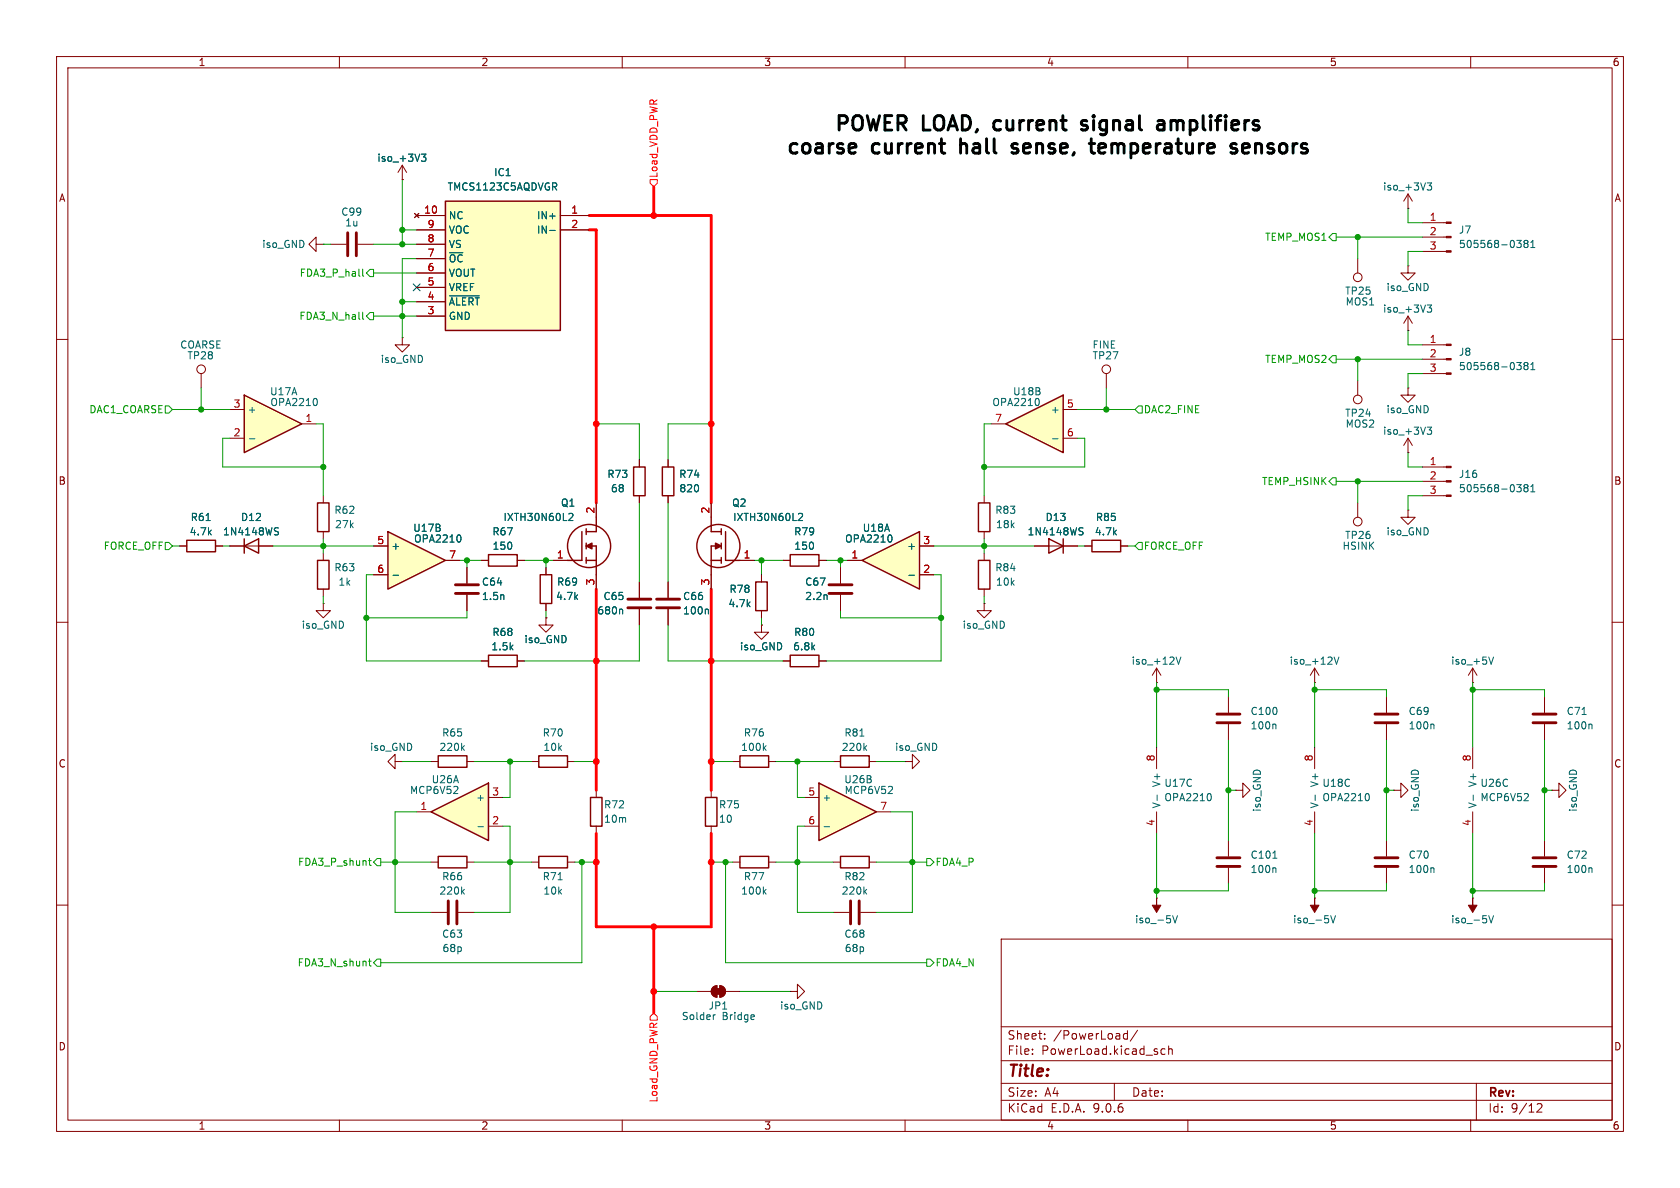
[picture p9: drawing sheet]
<svg xmlns="http://www.w3.org/2000/svg" width="297mm" height="210mm" viewBox="0 0 297 210" stroke-linecap="round" stroke-linejoin="round" font-family="sans-serif">
<g fill="none" stroke="#840000" stroke-width=".18">
<path d="M10 10h277v190h-277zM12 12h273v186h-273zM60 10v2M110 10v2M160 10v2M210 10v2M260 10v2M71.1 59.7v1.3h-1.3l1.3 1.2 1.3-1.2h-1.3M71.1 59.7h.1M10 60h2M195.6 66v2.6M248.9 68.6v1.3h-1.3l1.3 1.2 1.3-1.2h-1.3"/>
<path d="M248.9 68.6h.1M285 60h2M31.7 96.5h1.3M38.1 96.5h1.3M40.6 96.5h7.7M251.5 82.6h4.2M251.5 85.1h4.2M251.5 87.6h4.2M10 110h2M57.1 106.7v1.3h-1.2l1.2 1.2 1.3-1.2h-1.3M57.1 106.7h.1M134.6 110.5v1.3h1.3l-1.3 1.2-1.3-1.2h1.3"/>
<path d="M134.6 110.5h.1M232.4 118.1l-.8 1.3M232.4 118.1l.8 1.3M232.4 118.1v2.6M285 110h2M129.5 134.6h1.3M135.9 134.6h1.3M147.3 134.6h1.3M153.7 134.6h1.2M160 134.6h1.3v-1.2l1.3 1.2-1.3 1.3v-1.3M160 134.6h.1M204.5 132.1v3.8"/>
<path d="M217.2 123.2v2.8M217.2 128v2.8M218.4 139.7h1.3v-1.3l1.3 1.3-1.3 1.3v-1.3M218.4 139.7h.1M232.4 120.7h.1M232.4 132.1v3.8M245.1 123.2v2.8M245.1 128v2.8M246.4 139.7h1.2v-1.3l1.3 1.3-1.3 1.3v-1.3M246.4 139.7h.1M273 123.2v2.8M273 128v2.8"/>
<path d="M204.5 158.8h.1M204.5 143.5v3.8M217.2 148.6v2.8M217.2 153.4v2.8M232.4 158.8h.1M232.4 143.5v3.8M245.1 148.6v2.8M245.1 153.4v2.8M260.3 158.8h.1M273 148.6v2.8M273 153.4v2.8M10 160h2"/>
<path d="M177 166h108v32h-108zM285 160h2M60 198v2M110 198v2M160 198v2M177 194.5h108M177 191.5h108M177 187.5h108M177 181.5h108M182.5 186.3v.1M182.5 185.5v.1M184.7 183.6v.1"/>
<path d="M184.7 182.8v.1M197 191.5v3M198.7 183.6l.2 .1 .4-.1M199.3 182.2v1.5M199.3 182.8l-.4-.1-.2 .1M201.1 182.1l-1.3 2M206 185.5l-.5-.1-.3 .3v.4l.2 .2h.6M206.6 185.5l.2-.1 .4 .1v.9M206.6 184.9v1.5M210 198v2M260 198v2M261 191.5v6.5"/>
<path d="M271.7 195.2l.6-.1 .2 .1 .1 .3-.9 1.1h.9"/>
<circle cx="195.6" cy="65.3" r=".76"/>
</g>
<path d="M215.1 126.2h4.1M215.1 127.8h4.1M243.1 126.2h4M243.1 127.8h4M271 126.2h4.1M271 127.8h4.1M215.1 151.6h4.1M215.1 153.2h4.1M243.1 151.6h4M243.1 153.2h4M271 151.6h4.1M271 153.2h4.1" fill="none" stroke="#840000" stroke-width=".51"/>
<g fill="none" stroke="#006464" stroke-width=".18">
<path d="M36.4 92h.8M48.7 93.9l.4 .1 .1 .3-.2 .3h-.3M48.7 93.3l.5 .1M268.1 85.7h.8l-.4 .5 .4 .1v.4l-.2 .2h-.4M269.7 86.2l-.3-.2 .3-.3h.2l.2 .2-.2 .3M269.7 86.2l-.3 .3 .1 .3 .2 .1h.3l.1-.2v-.2l-.2-.3M269.7 86.2h.2M270.6 86.9h.7M270.6 86l.4-.3v1.2M235.9 116.1l.4 1.3 .4-1.3M135.1 132.2l.3 .5M135.4 131.8l-.4 .5"/>
<path d="M152 130.1h.7M152.9 132.2l.3 .5M153.2 131.8l-.5 .5M225.4 128l.2 .2v.6M253.3 128l.2 .2v.6M279.7 126.3h.7M281.3 128l.1 .2v.6M204.6 140.5v1M214 140.3l.1 .5-.1 .7M225 151.7h.7M225.4 153.4l.2 .2v.6M232.5 140.5v1"/>
<path d="M241.9 140.3l.2 .5-.2 .7M253.3 153.4l.2 .2v.6M281.3 153.4l.1 .2v.6M207.3 161.9l.4 1.2 .5-1.2M235.3 161.9l.4 1.2 .4-1.2M263.2 161.9l.4 1.2 .4-1.2"/>
</g>
<path d="M33 95.5h5.1v2h-5.1zM43.2 96.5l2.5-1.2v2.5zM43.2 95.3v2.5M130.8 133.6h5.1v2h-5.1zM148.6 133.6h5.1v2h-5.1z" fill="none" stroke="#840000" stroke-width=".25"/>
<g fill="#840000" stroke="#840000" stroke-width=".18">
<path d="M255.7 82.4h.8v.3h-.8z"/>
<path d="M255.7 85h.8v.2h-.8z"/>
<path d="M255.7 87.5h.8v.3h-.8z"/>
<path d="M204.5 158.8v1.2h.7l-.7 1.3-.8-1.3h.8z"/>
<path d="M232.4 158.8v1.2h.8l-.8 1.3-.8-1.3h.8z"/>
<path d="M260.3 158.8v1.2h.8l-.8 1.3-.7-1.3h.7z"/>
</g>
<path d="M144.8 138.4l10.1 5.1-10.1 5.1z" fill="#ffffc2"/>
<path d="M139.7 98h5.1v2.1h-5.1zM144.8 138.4l10.1 5.1-10.1 5.1zM148.6 151.4h5.1v2h-5.1z" fill="none" stroke="#840000" stroke-width=".25"/>
<g fill="none" stroke="#840000" stroke-width=".18">
<path d="M248.9 36.8h.1M248.9 34.3l-.7 1.3M248.9 34.3l.8 1.3M248.9 34.3v2.5M251.5 39.4h4.2M251.5 41.9h4.2M251.5 44.5h4.2M138.4 99.1h1.3M144.8 99.1h1.2M142.2 141h2.6M142.2 146.1h2.6M147.3 152.4h1.3"/>
<path d="M153.7 152.4h1.2M154.9 143.5h2.6"/>
</g>
<path d="M252.3 32.3h.8l-.4 .5 .3 .1v.6l-.1 .1-.5-.1M268.1 42.5h.8l-.4 .5 .4 .1v.4l-.2 .3h-.4M269.7 43l-.3-.2 .3-.3h.2l.2 .2-.2 .3M269.7 43l-.3 .3 .1 .3 .2 .2 .3-.1 .1-.2v-.2l-.2-.3M269.7 43h.2M270.6 43.8h.7M270.6 42.9l.4-.4v1.3M145.7 146.1h1M152.9 157.6l.3 .5M153.2 157.2l-.5 .5" fill="none" stroke="#006464" stroke-width=".18"/>
<g fill="#840000" stroke="#840000" stroke-width=".18">
<path d="M255.7 39.2h.8v.3h-.8z"/>
<path d="M255.7 41.8h.8v.2h-.8z"/>
<path d="M255.7 44.3h.8v.3h-.8z"/>
</g>
<path d="M152.4 99.1l10.2-5.1v10.1z" fill="#ffffc2"/>
<path d="M152.4 99.1l10.2-5.1v10.1z" fill="none" stroke="#840000" stroke-width=".25"/>
<path d="M248.9 47v1.3h-1.3l1.3 1.2 1.3-1.2h-1.3M248.9 47h.1M149.9 99.1h2.5M162.6 96.5h2.5M162.6 101.6h2.5" fill="none" stroke="#840000" stroke-width=".18"/>
<path d="M157.5 94.6l.2 .4-.2 .8M160.7 101.7h.9" fill="none" stroke="#006464" stroke-width=".18"/>
<path d="M68.6 94l10.1 5.1-10.1 5z" fill="#ffffc2"/>
<g fill="none" stroke="#840000" stroke-width=".25">
<path d="M56.1 99.1h2.1v5h-2.1zM68.6 94l10.1 5.1-10.1 5zM125.7 99.1h1.8M125.7 91.4v2.6h1.8M127.5 93.5v1M127.5 96v1M127.5 98.6v1M127.5 96.5h-1.8v5.1M128.3 94v5.1h2.5M173 99.1h2v5h-2zM130.8 151.4h5.1v2h-5.1z"/>
<circle cx="127" cy="96.5" r="3.8"/>
</g>
<g fill="none" stroke="#840000" stroke-width=".18">
<path d="M240 45.7v2.6M248.9 58.4h.1M248.9 55.9l-.7 1.3M248.9 55.9l.8 1.3M248.9 55.9v2.5M35.6 66v2.6M57.1 97.8v1.3M66 96.5h2.6M78.7 99.1h2.6M125.7 88.9v2.5M130.8 99.1h2.5M174 97.8v1.3"/>
<path d="M57.1 104.1v1.3M66 101.6h2.6M125.7 101.6v2.5M174 106.7v1.3h1.3l-1.3 1.2-1.3-1.2h1.3M174 106.7h.1M174 104.1v1.3M204.5 118.1l-.8 1.3M204.5 118.1l.7 1.3M204.5 118.1v2.6M204.5 120.7h.1M260.3 132.1v3.8M129.5 152.4h1.3"/>
<path d="M135.9 152.4h1.3M260.3 143.5v3.8"/>
<circle cx="240" cy="49" r=".76"/>
<circle cx="35.6" cy="65.3" r=".76"/>
</g>
<path d="M252.3 53.9h.8l-.4 .5 .3 .1v.6l-.1 .1-.5-.1M81.3 94.6l.2 .4-.2 .8M141.2 90.8l.4-.1 .3 .4-.8 .9h.8M69.5 101.7h1M207.9 116.1l.4 1.3 .5-1.3M135.1 157.6l.3 .5M135.4 157.2l-.4 .5M260.4 140.5v1" fill="none" stroke="#006464" stroke-width=".18"/>
<path d="M126.5 96l1 .5-1 .5z" fill="#840000" stroke="#840000" stroke-width=".25"/>
<path d="M177.8 74.9l10.2-5v10.1z" fill="#ffffc2"/>
<path d="M177.8 74.9l10.2-5v10.1zM173 88.9h2v5.1h-2z" fill="none" stroke="#840000" stroke-width=".25"/>
<g fill="none" stroke="#840000" stroke-width=".18">
<path d="M175.3 74.9h2.5M188 72.4h2.5M188 77.5h2.5M240 67.3v2.6M251.5 61h4.2M251.5 63.5h4.2M251.5 66h4.2M174 87.6v1.3M174 94v1.3M240 88.9v2.5M248.9 90.2v1.2h-1.3l1.3 1.3 1.3-1.3h-1.3M248.9 90.2h.1"/>
<path d="M274.3 139.7h1.3v-1.3l1.3 1.3-1.3 1.3v-1.3M274.3 139.7h.1"/>
<circle cx="240" cy="70.6" r=".76"/>
<circle cx="240" cy="92.2" r=".76"/>
</g>
<path d="M183.7 70.7v.5l-.2 .4M186.1 77.6h.9M268.1 64.1h.8l-.4 .5 .4 .1v.4l-.2 .2h-.4M269.7 64.6l-.3-.2 .3-.3h.2l.2 .2-.2 .3M269.7 64.6l-.3 .3 .1 .3 .2 .1h.3l.1-.2v-.2l-.2-.3M269.7 64.6h.2M270.6 65.3h.7M270.6 64.4l.4-.3v1.2" fill="none" stroke="#006464" stroke-width=".18"/>
<g fill="#840000" stroke="#840000" stroke-width=".18">
<path d="M255.7 60.8h.8v.3h-.8z"/>
<path d="M255.7 63.4h.8v.2h-.8z"/>
<path d="M255.7 65.9h.8v.3h-.8z"/>
</g>
<path d="M78.7 35.6h20.4v22.8h-20.4z" fill="#ffffc2"/>
<g fill="none" stroke="#840000" stroke-width=".25">
<path d="M78.7 35.6h20.4v22.8h-20.4zM86.4 98h5v2.1h-5zM102.9 94v5.1h-2.6M103.6 99.1h1.8M103.6 93.5v1M103.6 96v1M103.6 98.6v1M103.6 96.5h1.8v5.1M105.4 91.4v2.6h-1.8M112 82.6h2v5h-2zM117.1 82.6h2v5h-2zM185.4 95.3l2.6 1.2-2.6 1.3z"/>
<path d="M188 95.3v2.5M193 95.5h5.1v2h-5.1zM133.6 102.9h2v5.1h-2zM139.7 115.8h5.1v2.1h-5.1zM77.5 151.4h5v2h-5zM95.2 151.4h5.1v2h-5.1zM104.4 141h2v5.1h-2zM124.7 141h2v5.1h-2z"/>
<circle cx="104.1" cy="96.5" r="3.8"/>
</g>
<g fill="none" stroke="#840000" stroke-width=".18">
<path d="M71.1 31.8h.1M71.1 29.2l.8 1.3M71.1 29.2l-.7 1.3M71.1 29.2v2.6M73.3 37.7l.7 .8M73.7 38.1h5M74 37.7l-.7 .8M99.1 38.1h5M55.9 43.2v1.3l-1.3-1.3 1.3-1.3v1.3h1.2M57.1 43.2h.1M58.4 43.2h2.8M63.2 43.2h2.8"/>
<path d="M73.7 40.6h5M73.7 43.2h5M73.7 45.7h5M73.7 48.3h5M73.7 50.8h5M73.7 53.3h5M73.7 55.9h5M99.1 40.6h5M248.9 77.5l-.7 1.2M248.9 77.5l.8 1.2M248.9 77.5v2.5M85.1 99.1h1.3"/>
<path d="M91.4 99.1h1.3M97.8 99.1h2.5M105.4 88.9v2.5M113 81.3v1.3M113 87.6v1.3M118.1 81.3v1.3M118.1 87.6v1.3M182.9 96.5h7.6M191.8 96.5h1.2M198.1 96.5h1.3M248.9 80h.1M105.4 101.6v2.5"/>
<path d="M134.6 101.6v1.3M134.6 108v1.2M138.4 116.8h1.3M144.8 116.8h1.2M148.6 100.3v2.8M148.6 105.2v2.8M260.3 118.1l-.7 1.3M260.3 118.1l.8 1.3M260.3 118.1v2.6M105.4 139.7v1.3M125.7 139.7v1.3M260.3 120.7h.1"/>
<path d="M76.2 152.4h1.3M82.5 152.4h1.3M94 152.4h1.2M100.3 152.4h1.3M105.4 146.1v1.2M125.7 146.1v1.2M76.2 161.3h2.8M81 161.3h2.8M139.7 175.3h1.3v1.2l1.2-1.2-1.2-1.3v1.3M139.7 175.3h.1M147.3 161.3h2.8M152.1 161.3h2.8"/>
</g>
<path d="M74.5 27.2h.8l-.4 .5 .3 .2v.5l-.1 .1h-.5M79.5 52.3h5.2M97.2 40.7h.9M252.3 75.5h.8l-.4 .5 .3 .1v.6l-.1 .1-.5-.1M100.6 90.8l.4-.1 .3 .4-.8 .9h.8M191 93.9l.3 .1 .2 .3-.3 .3h-.3M191 93.3l.5 .1M146.2 105.2v.8M263.2 116.1l.4 1.3 .4-1.3M81.7 157.6l.4 .5M82.1 157.2l-.5 .5M98.7 155.5h.7" fill="none" stroke="#006464" stroke-width=".18"/>
<path d="M61.5 41.1v4.1M63 41.1v4.1M146.6 103.4h4M146.6 104.9h4M79.2 159.3v4M80.8 159.3v4M150.4 159.3v4M151.9 159.3v4" fill="none" stroke="#840000" stroke-width=".51"/>
<path d="M103.6 96.5l1-.5v1z" fill="#840000" stroke="#840000" stroke-width=".25"/>
<path d="M43.2 69.9l10.1 5-10.1 5.1z" fill="#ffffc2"/>
<path d="M43.2 69.9l10.1 5-10.1 5.1z" fill="none" stroke="#840000" stroke-width=".25"/>
<path d="M40.6 72.4h2.6M40.6 77.5h2.6M53.3 74.9h2.6" fill="none" stroke="#840000" stroke-width=".18"/>
<path d="M44.1 77.6h1M55.9 70.5l.2 .4-.2 .7" fill="none" stroke="#006464" stroke-width=".18"/>
<path d="M76.2 143.5l10.2-5.1v10.2z" fill="#ffffc2"/>
<path d="M56.1 88.9h2.1v5.1h-2.1zM86.4 115.8h5v2.1h-5zM95.5 101.6h2v5.1h-2zM77.5 133.6h5v2h-5zM95.2 133.6h5.1v2h-5.1zM76.2 143.5l10.2-5.1v10.2z" fill="none" stroke="#840000" stroke-width=".25"/>
<g fill="none" stroke="#840000" stroke-width=".18">
<path d="M71.1 31.8h.1M73.3 37.7l.7 .8M73.7 38.1h5M74 37.7l-.7 .8M99.1 38.1h5M73.7 40.6h5M73.7 43.2h5M73.7 45.7h5M73.7 48.3h5M73.7 50.8h5M73.7 53.3h5M73.7 55.9h5"/>
<path d="M99.1 40.6h5M31.7 96.5h1.3M38.1 96.5h1.3M40.6 96.5h2.6M45.7 96.5h2.6M57.1 87.6v1.3M57.1 94v1.3M66 96.5h2.6M78.7 99.1h2.6M85.1 99.1h1.3M91.4 99.1h1.3M97.8 99.1h2.5"/>
<path d="M105.4 88.9v2.5M113 81.3v1.3M113 87.6v1.3M118.1 81.3v1.3M118.1 87.6v1.3M125.7 88.9v2.5M130.8 99.1h2.5M138.4 99.1h1.3M144.8 99.1h1.2M149.9 99.1h2.5M162.6 96.5h2.5M182.9 96.5h2.5"/>
<path d="M188 96.5h2.5M191.8 96.5h1.2M198.1 96.5h1.3M66 101.6h2.6M82.5 100.3v2.8M82.5 105.2v2.8M85.1 116.8h1.3M91.4 116.8h1.3M96.5 109.2v1.3h1.3l-1.3 1.3-1.3-1.3h1.3M96.5 109.2h.1M96.5 100.3v1.3M96.5 106.7v1.3"/>
<path d="M105.4 101.6v2.5M113 102.9v2.8M113 107.7v2.8M118.1 102.9v2.8M118.1 107.7v2.8M125.7 101.6v2.5M134.6 110.5h.1M134.6 101.6v1.3M134.6 108v1.2M138.4 116.8h1.3M144.8 116.8h1.2M148.6 100.3v2.8"/>
<path d="M148.6 105.2v2.8M162.6 101.6h2.5M69.8 134.6v1.3l-1.2-1.3 1.2-1.2v1.2h1.3M71.1 134.6h.1M76.2 134.6h1.3M82.5 134.6h1.3M94 134.6h1.2M100.3 134.6h1.3M73.7 143.5h2.5M86.4 141h2.5M86.4 146.1h2.5M123.2 175.3h2.5"/>
<path d="M126 174.5l.7-.3v2.1a1.02 1.02 0 0 1-.9-.7 1.02 1.02 0 0 1 .2-1.1zM127.3 174.2a1.02 1.02 0 0 1 1 1.1 1.02 1.02 0 0 1-1 1zM128.3 175.3h2.5"/>
</g>
<g fill="none" stroke="#006464" stroke-width=".18">
<path d="M74.5 27.2h.8l-.4 .5 .3 .2v.5l-.1 .1h-.5M79.5 52.3h5.2M97.2 40.7h.9M36.4 92h.8M48.7 93.9l.4 .1 .1 .3-.2 .3h-.3M48.7 93.3l.5 .1M81.3 94.6l.2 .4-.2 .8M100.6 90.8l.4-.1 .3 .4-.8 .9h.8M141.2 90.8l.4-.1 .3 .4-.8 .9h.8M157.5 94.6l.2 .4-.2 .8M191 93.9l.3 .1 .2 .3-.3 .3h-.3M191 93.3l.5 .1"/>
<path d="M69.5 101.7h1M89 105.2l.1 .8M109.9 107.7l.2 .2v.6M125.1 107.7l.1 .2v.6M146.2 105.2v.8M160.7 101.7h.9M81.7 132.2l.4 .5M82.1 131.8l-.5 .5M84.5 146.1h.9M126.5 179.4l-.3 .1M133.3 179.4l.1 .3-.6 .1"/>
</g>
<g fill="#840000" stroke="#840000" stroke-width=".18">
<path d="M126.5 174.8h1v1h-1z"/>
<path d="M126 174.5l.7-.3v2.1a1.02 1.02 0 0 1-.9-.7 1.02 1.02 0 0 1 .2-1.1z"/>
<path d="M127.3 174.2a1.02 1.02 0 0 1 1 1.1 1.02 1.02 0 0 1-1 1z"/>
</g>
<path d="M80.5 103.4h4.1M80.5 104.9h4.1M111 105.9h4.1M111 107.4h4.1M116.1 105.9h4M116.1 107.4h4" fill="none" stroke="#840000" stroke-width=".51"/>
<g fill="none" stroke="#009600" stroke-width=".18">
<path d="M71.1 31.8v11.4M248.9 36.8v2.6h2.6M57.1 43.2h1.3M64.1 47.6v1.1l.2 .1M64.1 55.2v1.1l.2 .2M65.4 47.6h.6v1.3h-.6l-.6-.6zM65.4 55.2h.6v1.3h-.6l-.6-.6zM66 43.2h7.7M66 48.3h7.7M66 55.9h7.7M71.1 53.3h2.6M71.1 40.6h2.6"/>
<path d="M73.7 45.7h-2.6v14M235.6 41.3h.6v1.2h-.6l-.7-.6zM236.2 41.9h15.3M240 41.9v3.8M248.9 58.4v2.6h2.6M251.5 44.5h-2.6v2.5M29.2 71.8h.6l.7 .6-.7 .6h-.6zM30.5 72.4h10.1M35.6 68.6v3.8M40.6 77.5h-1.2v5.1h17.7M55.9 74.9h1.2v12.7M105.4 74.9h7.6v6.4"/>
<path d="M125.7 74.9h-7.6v6.4M175.3 74.9h-1.3v12.7M190.5 72.4h10.2M190.5 77.5h1.3v5.1h-17.8M195.6 68.6v3.8M201.3 71.8h.6v1.2h-.6l-.6-.6zM235.6 62.9h.6v1.2h-.6l-.7-.6zM236.2 63.5h15.3M240 63.5v3.8M251.5 66h-2.6v2.6M29.2 95.9h.6l.7 .6-.7 .7h-.6zM30.5 96.5h1.2"/>
<path d="M39.4 96.5h1.2M48.3 96.5h17.7M57.1 95.3v2.5M81.3 99.1h3.8M82.5 99.1v1.2M92.7 99.1h5.1M96.5 99.1v1.2M113 88.9v14M118.1 88.9v14M133.3 99.1h5.1M134.6 99.1v2.5M146 99.1h3.9"/>
<path d="M148.6 99.1v1.2M165.1 96.5h17.8M174 95.3v2.5M190.5 96.5h1.3M199.4 96.5h1.3M201.3 95.9h.6v1.3h-.6l-.6-.7zM235.6 84.5h.6v1.2h-.6l-.7-.6zM236.2 85.1h15.3M240 85.1v3.8M248.9 80v2.6h2.6M251.5 87.6h-2.6v2.6M57.1 105.4v1.3"/>
<path d="M66 101.6h-1.2v15.2h20.3M82.5 108v1.2h-17.7M96.5 108v1.2M113 110.5v6.3h-20.3M118.1 110.5v6.3h20.3M134.6 109.2v1.3M148.6 108v1.2h17.8M165.1 101.6h1.3v15.2h-20.4M174 105.4v1.3M71.1 134.6h5.1M83.8 134.6h10.2M90.2 134.6v6.4h-1.3"/>
<path d="M101.6 134.6h3.8M125.7 134.6h3.8M137.2 134.6h10.1M141 134.6v6.4h1.2M154.9 134.6h5.1M204.5 121.9h12.7v1.3M204.5 120.7v11.4M217.2 130.8v17.8M217.2 139.7h1.2M232.4 120.7v11.4M232.4 121.9h12.7v1.3M245.1 130.8v17.8"/>
<path d="M245.1 139.7h1.3M260.3 121.9h12.7v1.3M260.3 120.7v11.4M273 130.8v17.8M273 139.7h1.3M65.1 152.1h.5M65.3 151.7v1.1l.3 .2M66.7 151.8h.6v1.2h-.6l-.7-.6zM67.3 152.4h8.9M73.7 143.5h-3.9v17.8h6.4M83.8 152.4h10.2M88.9 146.1h1.3v15.2h-6.4"/>
<path d="M101.6 152.4h3.8M102.9 152.4v17.8h-35.6M125.7 152.4h3.8M128.3 152.4v17.8h35.5M137.2 152.4h10.1M142.2 146.1h-1.2v15.2h6.3M154.9 152.4h8.9M157.5 143.5h3.8v17.8h-6.4M163.8 151.8h.7l.6 .6-.6 .6h-.7zM204.5 147.3v11.5M217.2 156.2v1.3h-12.7M232.4 147.3v11.5"/>
<path d="M245.1 156.2v1.3h-12.7M260.3 147.3v11.5M273 156.2v1.3h-12.7M65.1 169.9h.5M65.3 169.5v1.1l.3 .2M66.7 169.5h.6v1.3h-.6l-.7-.6zM115.6 175.3h7.6M130.8 175.3h8.9M163.8 169.5h.7l.6 .7-.6 .6h-.7z"/>
</g>
<path d="M114.9 31.8h1.3v.6l-.6 .6-.7-.6zM115.6 179.1l.6 .6v.6h-1.3v-.6z" fill="none" stroke="#f00" stroke-width=".18"/>
<path d="M104.1 38.1h21.6v50.8M115.6 33v5.1M104.1 40.6h1.3v48.3M105.4 104.1v35.6M125.7 104.1v35.6M105.4 147.3v16.5h20.3v-16.5M115.6 163.8v15.3" fill="none" stroke="#f00" stroke-width=".51"/>
<path d="M73.1 50.2l1.2 1.2M74.3 50.2l-1.2 1.2" fill="none" stroke="#000084" stroke-width=".18"/>
<g fill="none" stroke="#000" stroke-width=".51">
<path d="M151.2 25.5l.1 .5-1.2 .2M178.9 27l.2 .1 .8-.1M179.9 25.5l-.6-.1-.4 .3 .1 .4 .9 .2M191.2 22.9l.2 .1 .7-.1M192.1 21.4l-.6-.1-.3 .4 .1 .3 .8 .3M192.9 24.5v2.2l.1 .3 .5 .1M194.2 25.7v1l.2 .3 .7 .1M195.5 26l-1.3 .2M204.7 21.4l.3-.1 .7 .1 .1 .3v1.3M205.8 21.9l-.8 .1a.5 .5 0 0 0-.4 .5 .5 .5 0 0 0 .4 .5l.8-.1M217.6 25.7l.1 .4 .6 .1 .4 .4-.1 .4-.3 .1-.7-.1M219.6 25.7v1l.2 .3 .2 .1 .7-.1"/>
<path d="M220.9 26l-1.3 .2"/>
</g>
<g fill="#009600" stroke="#009600" stroke-width=".18">
<circle cx="232.4" cy="121.9" r=".46"/>
<circle cx="245.1" cy="139.7" r=".46"/>
<circle cx="232.4" cy="157.5" r=".46"/>
<circle cx="217.2" cy="139.7" r=".46"/>
<circle cx="204.5" cy="121.9" r=".46"/>
<circle cx="148.6" cy="99.1" r=".46"/>
<circle cx="174" cy="82.6" r=".46"/>
<circle cx="240" cy="85.1" r=".46"/>
<circle cx="273" cy="139.7" r=".46"/>
<circle cx="260.3" cy="121.9" r=".46"/>
<circle cx="260.3" cy="157.5" r=".46"/>
<circle cx="174" cy="96.5" r=".46"/>
<circle cx="166.4" cy="109.2" r=".46"/>
<circle cx="195.6" cy="72.4" r=".46"/>
<circle cx="161.3" cy="152.4" r=".46"/>
<circle cx="204.5" cy="157.5" r=".46"/>
<circle cx="128.3" cy="152.4" r=".46"/>
<circle cx="141" cy="152.4" r=".46"/>
<circle cx="240" cy="63.5" r=".46"/>
<circle cx="240" cy="41.9" r=".46"/>
<circle cx="141" cy="134.6" r=".46"/>
<circle cx="134.6" cy="99.1" r=".46"/>
<circle cx="96.5" cy="99.1" r=".46"/>
<circle cx="71.1" cy="43.2" r=".46"/>
<circle cx="71.1" cy="40.6" r=".46"/>
<circle cx="71.1" cy="53.3" r=".46"/>
<circle cx="90.2" cy="152.4" r=".46"/>
<circle cx="102.9" cy="152.4" r=".46"/>
<circle cx="90.2" cy="134.6" r=".46"/>
<circle cx="69.8" cy="152.4" r=".46"/>
<circle cx="64.8" cy="109.2" r=".46"/>
<circle cx="57.1" cy="96.5" r=".46"/>
<circle cx="71.1" cy="55.9" r=".46"/>
<circle cx="82.5" cy="99.1" r=".46"/>
<circle cx="35.6" cy="72.4" r=".46"/>
<circle cx="57.1" cy="82.6" r=".46"/>
</g>
<g fill="#f00" stroke="#f00" stroke-width=".18">
<circle cx="115.6" cy="38.1" r=".51"/>
<circle cx="125.7" cy="74.9" r=".51"/>
<circle cx="125.7" cy="152.4" r=".51"/>
<circle cx="125.7" cy="134.6" r=".51"/>
<circle cx="125.7" cy="116.8" r=".51"/>
<circle cx="105.4" cy="74.9" r=".51"/>
<circle cx="105.4" cy="152.4" r=".51"/>
<circle cx="115.6" cy="163.8" r=".51"/>
<circle cx="115.6" cy="175.3" r=".51"/>
<circle cx="105.4" cy="116.8" r=".51"/>
<circle cx="105.4" cy="134.6" r=".51"/>
</g>
<g font-size="3.5">
<text x="147.2" y="23.9">POWER</text>
<text x="163.1" y="23.9">LOAD,</text>
<text x="176.7" y="23.9">current</text>
<text x="193.2" y="23.9">signal</text>
<text x="207.7" y="23.9">amplifiers</text>
<text x="138.7" y="28">coarse</text>
<text x="154.2" y="28">current</text>
<text x="170.7" y="28">hall</text>
<text x="180.9" y="28">sense,</text>
<text x="195.9" y="28">temperature</text>
<text x="221.7" y="28">sensors</text>
</g>
<text font-size="2.8" fill="#840000" x="178" y="190.9">Title:</text>
<g font-size="2.1" fill="#840000">
<text x="178" y="184">Sheet:</text>
<text x="186.2" y="184">/PowerLoad/</text>
<text x="178" y="186.7">File:</text>
<text x="184.1" y="186.7">PowerLoad.kicad_sch</text>
<text x="178" y="196.9">KiCad</text>
<text x="178" y="194.1">Size:</text>
<text x="184.7" y="194.1">A4</text>
<text x="185.7" y="196.9">E.D.A.</text>
<text x="193.3" y="196.9">9.0.6</text>
<text x="200" y="194.1">Date:</text>
<text x="263" y="194.3">Rev:</text>
<text x="263" y="196.9">Id:</text>
<text x="267.1" y="196.9">9/12</text>
</g>
<g font-size="1.8" fill="#840000">
<text x="35" y="11.9">1</text>
<text x="85" y="11.9">2</text>
<text x="135" y="11.9">3</text>
<text x="185" y="11.9">4</text>
<text x="235" y="11.9">5</text>
<text x="285" y="11.9">6</text>
<text x="10.3" y="35.9">A</text>
<text x="285.3" y="35.9">A</text>
<text x="10.3" y="85.9">B</text>
<text x="285.3" y="85.9">B</text>
<text x="10.3" y="135.9">C</text>
<text x="285.3" y="135.9">C</text>
<text x="10.3" y="185.9">D</text>
<text x="285.3" y="185.9">D</text>
<text x="35" y="199.9">1</text>
<text x="85" y="199.9">2</text>
<text x="135" y="199.9">3</text>
<text x="185" y="199.9">4</text>
<text x="235" y="199.9">5</text>
<text x="285" y="199.9">6</text>
</g>
<g font-size="1.8" fill="#006464">
<text x="66.6" y="28.8">iso_+3V3</text>
<text x="79" y="33.9">TMCS1123C5AQDVGR</text>
<text x="87.3" y="31.3">IC1</text>
<text x="244.4" y="33.9">iso_+3V3</text>
<text x="60.2" y="38.3">C99</text>
<text x="60.9" y="40.2">1u</text>
<text x="79.2" y="39">NC</text>
<text x="79.2" y="41.5">VOC</text>
<text x="94.8" y="39">IN+</text>
<text x="94.8" y="41.5">IN-</text>
<text x="257.8" y="41.5">J7</text>
<text x="46.3" y="44">iso_GND</text>
<text x="79.2" y="44">VS</text>
<text x="79.2" y="46.6">~{OC}</text>
<text x="257.8" y="44">505568-0381</text>
<text x="79.2" y="49.1">VOUT</text>
<text x="79.2" y="51.7">VREF</text>
<text x="237.7" y="52.3">TP25</text>
<text x="245" y="51.7">iso_GND</text>
<text x="79.2" y="54.2">~{ALERT}</text>
<text x="79.2" y="56.7">GND</text>
<text x="237.8" y="54.2">MOS1</text>
<text x="244.4" y="55.5">iso_+3V3</text>
<text x="31.8" y="61.8">COARSE</text>
<text x="33" y="63.7">TP28</text>
<text x="67.2" y="64.4">iso_GND</text>
<text x="193" y="61.8">FINE</text>
<text x="193" y="63.7">TP27</text>
<text x="257.8" y="63.1">J8</text>
<text x="257.8" y="65.6">505568-0381</text>
<text x="47.6" y="70.1">U17A</text>
<text x="47.7" y="72">OPA2210</text>
<text x="175.3" y="72">OPA2210</text>
<text x="179" y="70.1">U18B</text>
<text x="43.7" y="73.3">+</text>
<text x="185.7" y="73.3">+</text>
<text x="237.7" y="73.9">TP24</text>
<text x="237.8" y="75.8">MOS2</text>
<text x="244.4" y="77.1">iso_+3V3</text>
<text x="245" y="73.3">iso_GND</text>
<text x="99.1" y="89.8">Q1</text>
<text x="107.3" y="84.7">R73</text>
<text x="107.9" y="87.2">68</text>
<text x="120" y="84.7">R74</text>
<text x="120" y="87.2">820</text>
<text x="129.3" y="89.8">Q2</text>
<text x="257.8" y="84.7">J16</text>
<text x="257.8" y="87.2">505568-0381</text>
<text x="33.4" y="94.8">4.7k</text>
<text x="33.6" y="92.3">R61</text>
<text x="39.3" y="94.8">1N4148WS</text>
<text x="42.5" y="92.3">D12</text>
<text x="59" y="91">R62</text>
<text x="59.1" y="93.6">27k</text>
<text x="73" y="94.2">U17B</text>
<text x="87" y="94.8">R67</text>
<text x="88.9" y="92.3">IXTH30N60L2</text>
<text x="129.5" y="92.3">IXTH30N60L2</text>
<text x="140.3" y="94.8">R79</text>
<text x="152.4" y="94.2">U18A</text>
<text x="175.9" y="91">R83</text>
<text x="176" y="93.6">18k</text>
<text x="181.6" y="94.8">1N4148WS</text>
<text x="184.7" y="92.3">D13</text>
<text x="193.5" y="94.8">4.7k</text>
<text x="193.6" y="92.3">R85</text>
<text x="237.7" y="95.5">TP26</text>
<text x="245" y="94.8">iso_GND</text>
<text x="59" y="101.2">R63</text>
<text x="69.1" y="97.4">+</text>
<text x="73.1" y="96.1">OPA2210</text>
<text x="87" y="97.4">150</text>
<text x="140.3" y="97.4">150</text>
<text x="149.3" y="96.1">OPA2210</text>
<text x="160.3" y="97.4">+</text>
<text x="175.9" y="101.2">R84</text>
<text x="237.2" y="97.4">HSINK</text>
<text x="59.7" y="103.7">1k</text>
<text x="85.1" y="103.7">C64</text>
<text x="85.1" y="106.3">1.5n</text>
<text x="98.2" y="106.3">4.7k</text>
<text x="98.4" y="103.7">R69</text>
<text x="106.6" y="106.3">C65</text>
<text x="120.7" y="106.3">C66</text>
<text x="128.7" y="107.5">4.7k</text>
<text x="128.9" y="105">R78</text>
<text x="142.2" y="103.7">C67</text>
<text x="142.2" y="106.3">2.2n</text>
<text x="176" y="103.7">10k</text>
<text x="53.2" y="111.4">iso_GND</text>
<text x="87" y="112.6">R68</text>
<text x="92.6" y="113.9">iso_GND</text>
<text x="105.5" y="108.8">680n</text>
<text x="120.7" y="108.8">100n</text>
<text x="140.3" y="112.6">R80</text>
<text x="170.1" y="111.4">iso_GND</text>
<text x="86.8" y="115.2">1.5k</text>
<text x="130.7" y="115.2">iso_GND</text>
<text x="140.1" y="115.2">6.8k</text>
<text x="200" y="117.7">iso_+12V</text>
<text x="227.9" y="117.7">iso_+12V</text>
<text x="256.4" y="117.7">iso_+5V</text>
<text x="78.1" y="130.4">R65</text>
<text x="95.8" y="130.4">R70</text>
<text x="131.4" y="130.4">R76</text>
<text x="149.2" y="130.4">R81</text>
<text x="221" y="126.6">C100</text>
<text x="221" y="129.1">100n</text>
<text x="248.9" y="129.1">100n</text>
<text x="248.9" y="126.6">C69</text>
<text x="276.9" y="129.1">100n</text>
<text x="276.9" y="126.6">C71</text>
<text x="65.3" y="132.9">iso_GND</text>
<text x="77.6" y="132.9">220k</text>
<text x="96" y="132.9">10k</text>
<text x="130.9" y="132.9">100k</text>
<text x="148.7" y="132.9">220k</text>
<text x="158.1" y="132.9">iso_GND</text>
<text x="72.4" y="140.6">MCP6V52</text>
<text x="76.2" y="138.7">U26A</text>
<text x="84.1" y="141.8">+</text>
<text x="106.7" y="143.1">R72</text>
<text x="127" y="143.1">R75</text>
<text x="145.3" y="141.8">+</text>
<text x="149.2" y="138.7">U26B</text>
<text x="149.2" y="140.6">MCP6V52</text>
<text x="205.3" y="143" transform="rotate(-90 205.3 143)">V-</text>
<text x="205.3" y="139.3" transform="rotate(-90 205.3 139.3)">V+</text>
<text x="205.7" y="139.3">U17C</text>
<text x="205.7" y="141.8">OPA2210</text>
<text x="223.1" y="143.6" transform="rotate(-90 223.1 143.6)">iso_GND</text>
<text x="233.3" y="143" transform="rotate(-90 233.3 143)">V-</text>
<text x="233.3" y="139.3" transform="rotate(-90 233.3 139.3)">V+</text>
<text x="233.7" y="139.3">U18C</text>
<text x="233.7" y="141.8">OPA2210</text>
<text x="251.1" y="143.6" transform="rotate(-90 251.1 143.6)">iso_GND</text>
<text x="261.2" y="143" transform="rotate(-90 261.2 143)">V-</text>
<text x="261.2" y="139.3" transform="rotate(-90 261.2 139.3)">V+</text>
<text x="261.6" y="139.3">U26C</text>
<text x="261.6" y="141.8">MCP6V52</text>
<text x="279" y="143.6" transform="rotate(-90 279 143.6)">iso_GND</text>
<text x="106.7" y="145.6">10m</text>
<text x="127" y="145.6">10</text>
<text x="78.1" y="155.8">R66</text>
<text x="95.8" y="155.8">R71</text>
<text x="131.4" y="155.8">R77</text>
<text x="149.2" y="155.8">R82</text>
<text x="221" y="152">C101</text>
<text x="221" y="154.5">100n</text>
<text x="248.9" y="154.5">100n</text>
<text x="248.9" y="152">C70</text>
<text x="276.9" y="154.5">100n</text>
<text x="276.9" y="152">C72</text>
<text x="77.6" y="158.3">220k</text>
<text x="96" y="158.3">10k</text>
<text x="130.9" y="158.3">100k</text>
<text x="148.7" y="158.3">220k</text>
<text x="78.1" y="166">C63</text>
<text x="149.2" y="166">C68</text>
<text x="200.6" y="163.4">iso_-5V</text>
<text x="228.5" y="163.4">iso_-5V</text>
<text x="256.4" y="163.4">iso_-5V</text>
<text x="78.1" y="168.5">68p</text>
<text x="149.2" y="168.5">68p</text>
<text x="125.2" y="178.7">JP1</text>
<text x="137.8" y="178.7">iso_GND</text>
<text x="120.4" y="180.5">Solder</text>
<text x="127.7" y="180.5">Bridge</text>
</g>
<g font-size="1.8" fill="#f00">
<text x="116.4" y="31.6" transform="rotate(-90 116.4 31.6)">Load_VDD_PWR</text>
<text x="116.4" y="195" transform="rotate(-90 116.4 195)">Load_GND_PWR</text>
</g>
<g font-size="1.8" fill="#a90000">
<text x="74.9" y="37.8">10</text>
<text x="75.5" y="40.4">9</text>
<text x="100.9" y="37.8">1</text>
<text x="100.9" y="40.4">2</text>
<text x="252.7" y="39.1">1</text>
<text x="252.7" y="41.7">2</text>
<text x="75.5" y="42.9">8</text>
<text x="75.5" y="45.5">7</text>
<text x="252.7" y="44.2">3</text>
<text x="75.5" y="48">6</text>
<text x="75.5" y="50.5">5</text>
<text x="75.5" y="53.1">4</text>
<text x="75.5" y="55.6">3</text>
<text x="252.7" y="60.7">1</text>
<text x="252.7" y="63.2">2</text>
<text x="252.7" y="65.8">3</text>
<text x="41.2" y="72.1">3</text>
<text x="41.2" y="77.2">2</text>
<text x="53.9" y="74.7">1</text>
<text x="175.8" y="74.7">7</text>
<text x="188.5" y="72.1">5</text>
<text x="188.5" y="77.2">6</text>
<text x="252.7" y="82.3">1</text>
<text x="252.7" y="84.8">2</text>
<text x="252.7" y="87.4">3</text>
<text x="105.2" y="90.9" transform="rotate(-90 105.2 90.9)">2</text>
<text x="125.5" y="90.9" transform="rotate(-90 125.5 90.9)">2</text>
<text x="66.6" y="96.3">5</text>
<text x="66.6" y="101.3">6</text>
<text x="79.3" y="98.8">7</text>
<text x="98.4" y="98.8">1</text>
<text x="131.4" y="98.8">1</text>
<text x="150.4" y="98.8">1</text>
<text x="163.1" y="96.3">3</text>
<text x="163.1" y="101.3">2</text>
<text x="105.2" y="103.6" transform="rotate(-90 105.2 103.6)">3</text>
<text x="125.5" y="103.6" transform="rotate(-90 125.5 103.6)">3</text>
<text x="204.2" y="134.7" transform="rotate(-90 204.2 134.7)">8</text>
<text x="232.2" y="134.7" transform="rotate(-90 232.2 134.7)">8</text>
<text x="260.1" y="134.7" transform="rotate(-90 260.1 134.7)">8</text>
<text x="74.2" y="143.3">1</text>
<text x="86.9" y="140.7">3</text>
<text x="142.8" y="140.7">5</text>
<text x="155.5" y="143.3">7</text>
<text x="86.9" y="145.8">2</text>
<text x="142.8" y="145.8">6</text>
<text x="204.2" y="146.1" transform="rotate(-90 204.2 146.1)">4</text>
<text x="232.2" y="146.1" transform="rotate(-90 232.2 146.1)">4</text>
<text x="260.1" y="146.1" transform="rotate(-90 260.1 146.1)">4</text>
</g>
<g font-size="1.8" fill="#009600">
<text x="223.5" y="42.8">TEMP_MOS1</text>
<text x="52.9" y="49.1">FDA3_P_hall</text>
<text x="52.8" y="56.7">FDA3_N_hall</text>
<text x="223.5" y="64.4">TEMP_MOS2</text>
<text x="15.7" y="73.3">DAC1_COARSE</text>
<text x="202.1" y="73.3">DAC2_FINE</text>
<text x="223" y="86">TEMP_HSINK</text>
<text x="18.2" y="97.4">FORCE_OFF</text>
<text x="202.1" y="97.4">FORCE_OFF</text>
<text x="52.6" y="153.3">FDA3_P_shunt</text>
<text x="165.3" y="153.3">FDA4_P</text>
<text x="52.5" y="171">FDA3_N_shunt</text>
<text x="165.3" y="171">FDA4_N</text>
</g>
</svg>
